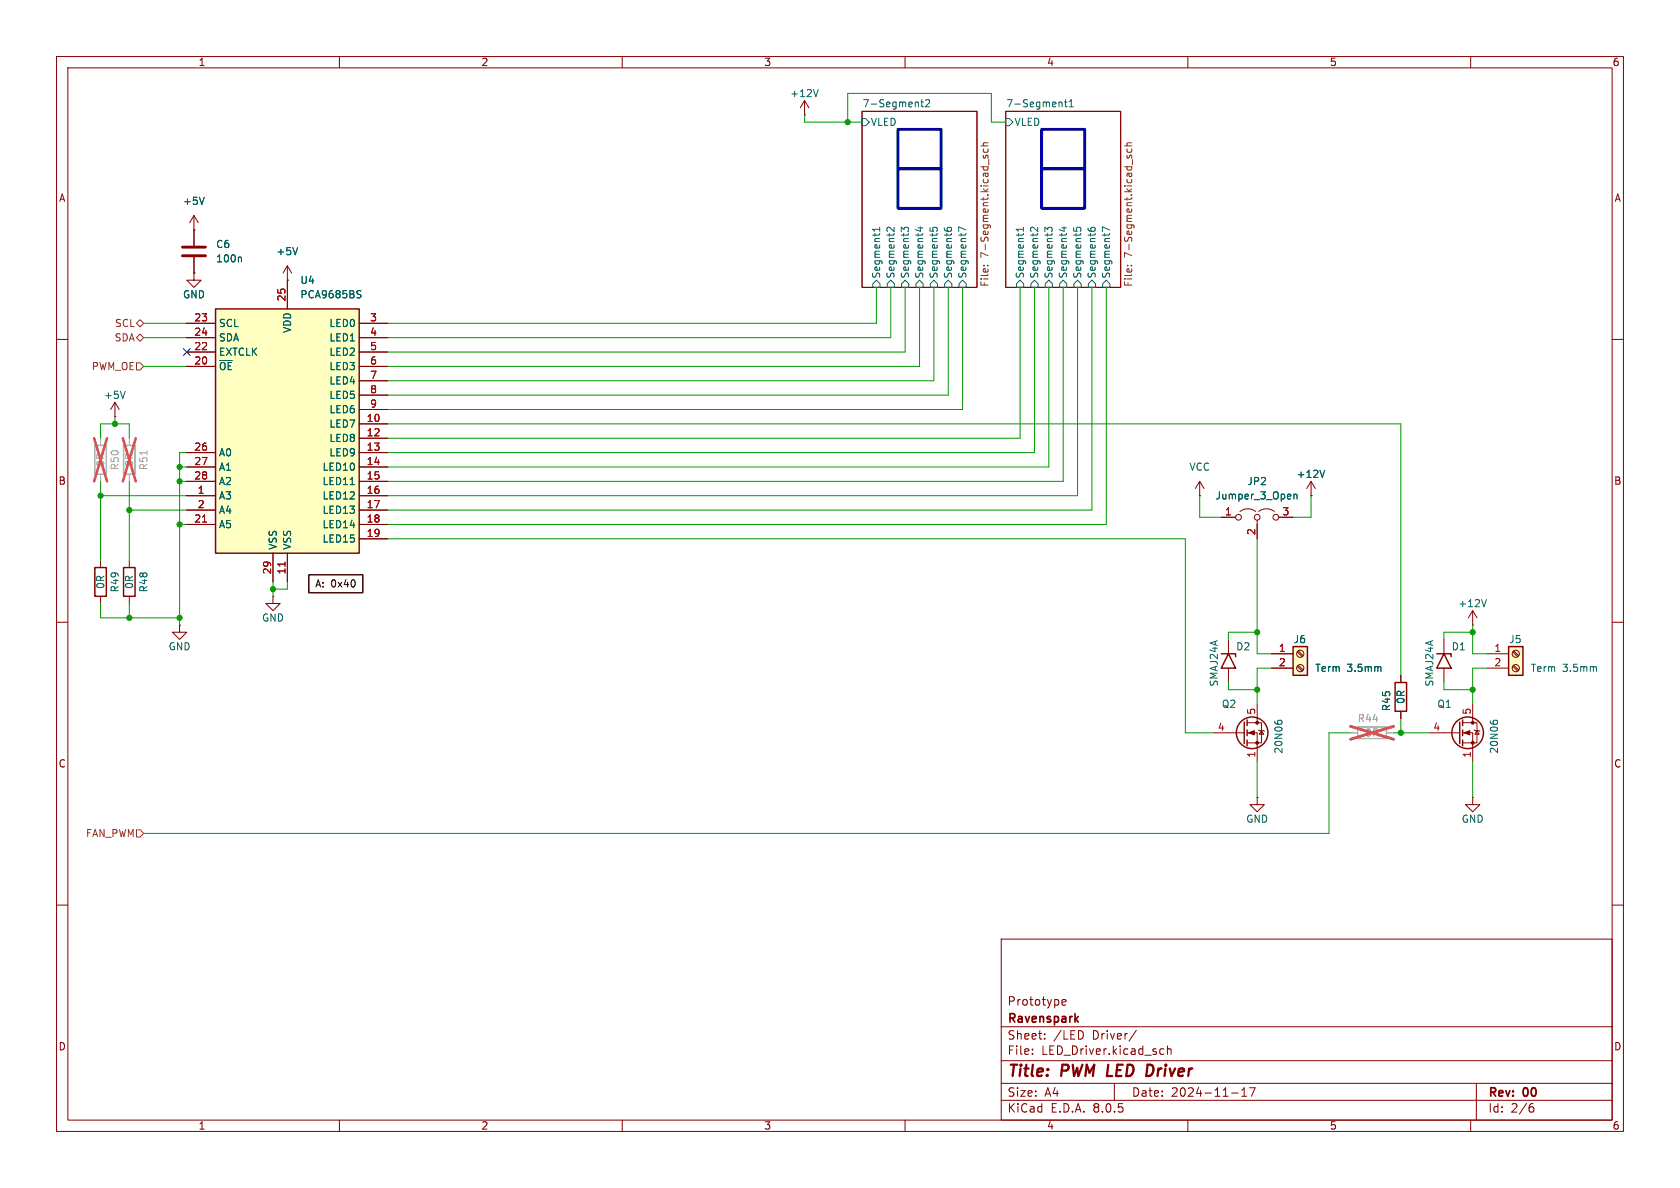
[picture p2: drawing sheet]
<svg xmlns="http://www.w3.org/2000/svg" width="297mm" height="210mm" viewBox="0 0 297 210" stroke-linecap="round" stroke-linejoin="round" font-family="sans-serif">
<g fill="none" stroke="#840000" stroke-width=".18">
<path d="M10 10h277v190h-277zM12 12h273v186h-273zM60 10v2M110 10v2M152.4 19.7h20.3v31.1h-20.3zM160 10v2M177.8 19.7h20.3v31.1h-20.3zM210 10v2M260 10v2M10 60h2M285 60h2M17.8 99.1v1.2"/>
<path d="M22.9 99.1v1.2M10 110h2M17.8 105.4v1.3M22.9 105.4v1.3M48.3 105.4v1.3h1.2l-1.2 1.3-1.3-1.3h1.3M48.3 105.4h.1M285 110h2M252.7 129.5h5.4M258.6 129.5h1.7v5.1M258.6 127.8h2.5v3.5h-2.5M260.3 124.5v3.3M260.6 129l.1 .2h.8l.1 .1"/>
<path d="M261.1 129.2l.4 .6h-.8zM10 160h2M285 160h2M177 166h108v32h-108zM187.7 177.2l.8-.1-.1-.3-.4-.1-.3 .2 .1 .7h.6M60 198v2M110 198v2M160 198v2M177 194.5h108M177 191.5h108M177 187.5h108M177 181.5h108"/>
<path d="M182.5 186.3v.1M182.5 185.5v.1M184.7 183.6v.1M184.7 182.8v.1M191.5 182.6v.7M197 191.5v3M200.9 182.1l-1.3 2M205.3 185.4l.4 .1M205.7 186.3l-.4 .1M206.4 185.5l.2-.1 .4 .1v.9M206.4 184.9v1.5M210 198v2"/>
<path d="M217.7 193.2h1.2M219.5 193.8h.9M219.5 192.7l.5-.4v1.5M220.9 192.3h1l-.7 1.5M260 198v2M261 191.5v6.5M270.6 195.7h.3l.3 .3-.1 .5-.5 .1M271 195.1l-.4 .1"/>
</g>
<path d="M202.9 188.2l.7 .1M203.6 189.9l-.5 .3" fill="none" stroke="#840000" stroke-width=".4"/>
<path d="M190.6 179.7l-.5 .6M190.2 180.1l.4 .6" fill="none" stroke="#840000" stroke-width=".3"/>
<g fill="none" stroke="#006464" stroke-width=".18">
<path d="M162.8 18h.5M163 17.6v1.1l.3 .2M163.6 17.7l.5-.1 .3 .4-.8 .9h.8M187.7 18.1l.1 .8M188.2 18h.5M188.4 17.6v1.1l.3 .2M189 18.9h.8M189 18l.4-.4v1.3M152.4 21h.6l.7 .6-.7 .6h-.6zM177.8 21h.6l.7 .6-.7 .6h-.6zM154.9 49.5l.7 .7v.6h-1.3v-.6zM155.5 40.5h-1.3l.4 .4"/>
<path d="M155.5 40.2v.7M157.5 49.5l.6 .7v.6h-1.3v-.6zM158.1 40.2v.8l-.9-.8-.4 .2 .1 .4M160 49.5l.7 .7v.6h-1.3v-.6zM160.6 40.8v-.4l-.2-.2h-.5l-.1 .4-.5-.4v.8M162.3 40.3h.8M162.6 49.5l.6 .7v.6h-1.3v-.6zM162.7 40.1v.8l-.9-.3M164.4 40.2v.6M165 40.8l-.1-.4 .2-.2 .5 .1v.5M165.1 49.5l.6 .7v.6h-1.2v-.6zM166.9 40.3l.1 .4 .3 .1"/>
<path d="M167.5 40.8l-.1-.4 .3-.2 .5 .1v.5M167.6 49.5l.7 .7v.6h-1.3v-.6zM169.5 50.2l.7-.7 .6 .7v.6h-1.3zM170.8 40.7l-1.3-.6v.9M180.3 49.5l.7 .7v.6h-1.3v-.6zM180.9 40.2v.7M180.9 40.5h-1.3l.4 .4M182.9 49.5l.6 .7v.6h-1.3v-.6zM183.5 40.2v.8l-.9-.8-.4 .2 .1 .4M185.4 49.5l.7 .7v.6h-1.3v-.6zM186 40.8v-.4l-.2-.2h-.5l-.1 .4-.5-.4v.8M187.7 40.3h.8"/>
<path d="M188 49.5l.6 .7v.6h-1.3v-.6zM188.1 40.1v.8l-.9-.3M189.8 40.2v.6M190.4 40.8l-.1-.4 .2-.2 .5 .1v.5M190.5 49.5l.6 .7v.6h-1.2v-.6zM192.3 40.3l.1 .4 .3 .1M192.4 50.2l.6-.7 .7 .7v.6h-1.3zM192.9 40.8l-.1-.4 .3-.2 .5 .1v.5M195.6 49.5l.6 .7v.6h-1.3v-.6zM196.2 40.7l-1.3-.6v.9M263.5 127.4v.3M264 127.8v-.4l.2-.1 .4 .1 .1 .4"/>
</g>
<path d="M173.4 25.8h1.3M173.9 27.5l-.1 .3 .2 .2 .2-.1 .1-.4h.3v.5M173.9 26.3l-.1 .4 .3 .2 .5-.1v-.5M174.7 25.2l-.8 .1-.1 .3 .2 .2M198.8 25.8h1.3M199.3 27.5l-.1 .3 .2 .2 .2-.1 .1-.4h.3v.5M199.3 26.3l-.1 .4 .3 .2 .5-.1v-.5M200.1 25.2l-.8 .1-.1 .3 .2 .2M173.9 47h.1M174.6 47h.1M199.3 47h.1M200 47h.1" fill="none" stroke="#725600" stroke-width=".18"/>
<g fill="none" stroke="#840000" stroke-width=".25">
<path d="M16.8 100.3h2v5.1h-2zM21.8 100.3h2.1v5.1h-2.1zM258.1 127.6v3.8M258.6 127.3v1M258.6 129v1M258.6 130.8v1"/>
<circle cx="259.5" cy="129.5" r="2.79"/>
</g>
<g fill="#840000" stroke="#840000" stroke-width=".18">
<path d="M258.8 129.5l1-.3v.7z"/>
<circle cx="260.3" cy="131.3" r=".25"/>
<circle cx="260.3" cy="127.8" r=".25"/>
</g>
<path d="M266.7 114.3h2.5v5.1h-2.5z" fill="#ffffc2"/>
<g fill="none" stroke="#840000" stroke-width=".25">
<path d="M215.9 115.6h2.5v.5M217.2 115.6l1.2 2.5h-2.5zM266.7 114.3h2.5v5.1h-2.5zM220 127.6v3.8M220.5 127.3v1M220.5 129v1M220.5 130.8v1M246.6 120.7h2.1v5h-2.1z"/>
<circle cx="221.4" cy="129.5" r="2.79"/>
</g>
<g fill="none" stroke="#840000" stroke-width=".18">
<path d="M142.2 17.8l-.7 1.3M142.2 17.8v2.5M142.2 17.8l.8 1.3M142.2 20.3h.1M31.7 110.5v1.3h1.3l-1.3 1.2-1.2-1.2h1.2M31.7 110.5h.1M217.2 113v2.6M217.2 118.1v2.6M247.6 119.4v1.3M260.3 110.5h.1M260.3 108l-.7 1.2M260.3 108v2.5"/>
<path d="M260.3 108l.8 1.2M262.9 115.6h3.8M262.9 118.1h3.8M267.4 117.8l.9 .8M267.4 115.2l.9 .9M267.6 117.6l.9 .8M267.6 115.1l.9 .8M214.6 129.5h5.4M220.5 129.5h1.7v5.1M220.5 127.8h2.5v3.5h-2.5M222.2 124.5v3.3M222.5 129l.1 .2h.8l.1 .1"/>
<path d="M223 129.2l.4 .6h-.8zM247.6 125.7v1.3M222.2 141v1.2h1.3l-1.3 1.3-1.2-1.3h1.2M222.2 141h.1M260.3 141v1.2h1.3l-1.3 1.3-1.2-1.3h1.2M260.3 141h.1"/>
<circle cx="268" cy="115.6" r=".63"/>
<circle cx="268" cy="118.1" r=".63"/>
</g>
<path d="M144.7 15.8l-.5 1.3M262.8 106l-.5 1.3M282.1 117.8l.1 .2v.7M225.4 127.4v.3M225.9 127.8v-.4l.2-.1 .4 .1 .1 .4" fill="none" stroke="#006464" stroke-width=".18"/>
<g fill="#840000" stroke="#840000" stroke-width=".18">
<path d="M220.7 129.5l1-.3v.7z"/>
<circle cx="222.2" cy="131.3" r=".25"/>
<circle cx="222.2" cy="127.8" r=".25"/>
</g>
<path d="M240 128.5h5.1v2.1h-5.1z" fill="none" stroke="#a1a1a1" stroke-width=".25"/>
<path d="M238.8 129.5h1.2M245.1 129.5h1.3" fill="none" stroke="#a1a1a1" stroke-width=".18"/>
<path d="M238.8 128.4l7.6 2.3M246.4 128.4l-7.6 2.3" fill="none" stroke="#e65255" stroke-width=".46"/>
<path d="M228.6 114.3h2.5v5.1h-2.5z" fill="#ffffc2"/>
<path d="M228.6 114.3h2.5v5.1h-2.5zM254 115.6h2.5v.5M255.3 115.6l1.2 2.5h-2.5z" fill="none" stroke="#840000" stroke-width=".25"/>
<g fill="none" stroke="#840000" stroke-width=".18">
<path d="M212.1 87.6h.1M212.1 85.1l-.8 1.3M212.1 85.1v2.5M212.1 85.1l.8 1.3M224.8 115.6h3.8M224.8 118.1h3.8M229.3 117.8l.9 .8M229.3 115.2l.9 .9M229.5 117.6l.9 .8M229.5 115.1l.9 .8M255.3 113v2.6M255.3 118.1v2.6"/>
<circle cx="229.9" cy="118.1" r=".63"/>
<circle cx="229.9" cy="115.6" r=".63"/>
</g>
<path d="M244 117.8l.1 .2v.7" fill="none" stroke="#006464" stroke-width=".18"/>
<path d="M38.1 54.6h25.4v43.2h-25.4z" fill="#ffffc2"/>
<path d="M38.1 54.6h25.4v43.2h-25.4z" fill="none" stroke="#840000" stroke-width=".25"/>
<g fill="none" stroke="#840000" stroke-width=".18">
<path d="M34.3 38.1l-.8 1.3M34.3 38.1v5.3M34.3 38.1l.8 1.3M33 57.2h5.1M33 59.7h5.1M34.3 40.6h.1M34.3 48.3v1.2h1.3l-1.3 1.3-1.3-1.3h1.3M34.3 48.3h.1M34.3 45.5v2.8M50.8 49.5h.1M50.8 47v7.6M50.8 47l-.8 1.3"/>
<path d="M50.8 47l.8 1.3M63.5 57.2h5.1M63.5 59.7h5.1M20.3 73.7h.1M20.3 71.1l-.7 1.3M20.3 71.1v2.6M20.3 71.1l.8 1.3M33 64.8h5.1M33 62.2h5.1M63.5 74.9h5.1M63.5 77.5h5.1M63.5 64.8h5.1"/>
<path d="M63.5 62.2h5.1M63.5 67.3h5.1M63.5 69.9h5.1M63.5 72.4h5.1M33 87.6h5.1M33 80h5.1M33 82.6h5.1M33 85.1h5.1M33 90.2h5.1M33 92.7h5.1M48.3 97.8v5.1M50.8 97.8v5.1"/>
<path d="M63.5 87.6h5.1M63.5 80h5.1M63.5 82.6h5.1M63.5 85.1h5.1M63.5 90.2h5.1M63.5 92.7h5.1M63.5 95.3h5.1M215.9 91.4h2.5M219.2 90.4a2.26 2.26 0 0 1 2.8 0M222.2 91.9v3.4M222.5 90.4a2.26 2.26 0 0 1 2.8 0M226.1 91.4h2.5"/>
<path d="M231.8 87.6h.1M231.8 85.1l-.8 1.3M231.8 85.1v2.5M231.8 85.1l.7 1.3M224.8 115.6h3.8M224.8 118.1h3.8M247.6 119.4v1.3M247.6 125.7v1.3"/>
<circle cx="218.9" cy="91.4" r=".51"/>
<circle cx="222.3" cy="91.4" r=".51"/>
<circle cx="225.6" cy="91.4" r=".51"/>
</g>
<path d="M35.8 92.3h.7M50.4 99.4v.7" fill="none" stroke="#a90000" stroke-width=".18"/>
<path d="M36.1 34.9l-.4 1.2M42.5 45.5l.2 .1v.7M52.6 43.8l-.4 1.2M63.3 52l.4 .1 .1 .3-.2 .2h-.3M63.3 51.4h.5M22.1 69.2l-.4 1.2M61.9 85.7h.7M228.8 87.4v.8M228.8 87.5l.1-.1h.3l.1 .8M234.2 83.1l-.4 1.3M244 117.8l.1 .2v.7" fill="none" stroke="#006464" stroke-width=".18"/>
<path d="M16.8 78.7h2v5.1h-2zM21.8 78.7h2.1v5.1h-2.1z" fill="none" stroke="#a1a1a1" stroke-width=".25"/>
<path d="M17.8 77.5v1.2M22.9 77.5v1.2M17.8 83.8v1.3M22.9 83.8v1.3M238.8 129.5h1.2M245.1 129.5h1.3" fill="none" stroke="#a1a1a1" stroke-width=".18"/>
<path d="M26 79.7v.7" fill="none" stroke="#989898" stroke-width=".18"/>
<path d="M16.6 77.5l2.3 7.6M18.9 77.5l-2.3 7.6M21.7 77.5l2.3 7.6M24 77.5l-2.3 7.6M238.8 128.4l7.6 2.3M246.4 128.4l-7.6 2.3" fill="none" stroke="#e65255" stroke-width=".46"/>
<path d="M32.3 45.2h4M32.3 43.7h4" fill="none" stroke="#840000" stroke-width=".51"/>
<path d="M24.1 57.2l.7-.7 .6 .7-.6 .6zM24.1 59.7l.7-.6 .6 .6-.6 .6zM24.1 64.1h.7l.6 .7-.6 .6h-.7zM24.1 146.7h.7l.6 .6-.6 .7h-.7z" fill="none" stroke="#725600" stroke-width=".18"/>
<path d="M54.6 101.6h9.5v3.2h-9.5z" fill="none" stroke="#000" stroke-width=".25"/>
<path d="M158.7 29.8h7.7v7h-7.7zM158.7 22.9h7.7v6.9h-7.7zM184.1 29.8h7.7v7h-7.7zM184.1 22.9h7.7v6.9h-7.7z" fill="none" stroke="#0000c2" stroke-width=".51"/>
<g fill="none" stroke="#009600" stroke-width=".18">
<path d="M142.2 20.3v1.3h10.2M149.9 21.6v-5.1h25.4v5.1h2.5M25.4 57.2h7.6M25.4 59.7h7.6M154.9 50.8v6.4h-86.3M157.5 50.8v8.9h-88.9M160 50.8v11.4h-91.4M162.6 50.8v14h-94M165.1 50.8v16.5h-96.5M167.6 50.8v19.1h-99M170.2 50.8v21.6h-101.6M180.3 50.8v26.7h-111.7"/>
<path d="M182.9 50.8v29.2h-114.3M185.4 50.8v31.8h-116.8M188 50.8v34.3h-119.4M190.5 50.8v36.8h-121.9M193 50.8v39.4h-124.4M195.6 50.8v41.9h-127M17.8 77.5v-2.6h5.1v2.6M20.3 73.7v1.2M25.4 64.8h7.6M68.6 74.9h179v44.5M17.8 85.1v14M17.8 87.6h15.2"/>
<path d="M22.9 90.2h10.1M22.9 85.1v14M31.7 92.7h1.3M31.7 82.6h1.3M31.7 85.1h1.3M33 80h-1.3v30.5M68.6 95.3h140.9v34.2h5.1M212.1 87.6v3.8h3.8M222.2 95.3v20.3h2.6M231.8 87.6v3.8h-3.2M17.8 106.7v2.5h13.9M22.9 106.7v2.5"/>
<path d="M48.3 102.9v2.5M50.8 102.9v1.2h-2.5M222.2 111.8h-5v1.2M224.8 118.1h-2.6v6.4M260.3 111.8h-5v1.2M260.3 110.5v5.1h2.6M262.9 118.1h-2.6v6.4M217.2 120.7v1.2h5M222.2 134.6v6.4M238.8 129.5h-3.9v17.8h-209.5M246.4 129.5h6.3M247.6 127v2.5"/>
<path d="M255.3 120.7v1.2h5M260.3 134.6v6.4"/>
</g>
<path d="M32.4 61.6l1.2 1.2M33.6 61.6l-1.2 1.2" fill="none" stroke="#000084" stroke-width=".18"/>
<g fill="#009600" stroke="#009600" stroke-width=".18">
<circle cx="149.9" cy="21.6" r=".46"/>
<circle cx="22.9" cy="90.2" r=".46"/>
<circle cx="31.7" cy="85.1" r=".46"/>
<circle cx="17.8" cy="87.6" r=".46"/>
<circle cx="22.9" cy="109.2" r=".46"/>
<circle cx="31.7" cy="109.2" r=".46"/>
<circle cx="48.3" cy="104.1" r=".46"/>
<circle cx="222.2" cy="121.9" r=".46"/>
<circle cx="222.2" cy="111.8" r=".46"/>
<circle cx="247.6" cy="129.5" r=".46"/>
<circle cx="31.7" cy="92.7" r=".46"/>
<circle cx="20.3" cy="74.9" r=".46"/>
<circle cx="31.7" cy="82.6" r=".46"/>
<circle cx="260.3" cy="111.8" r=".46"/>
<circle cx="260.3" cy="121.9" r=".46"/>
</g>
<g font-size="2.8" fill="#840000">
<text x="178" y="190.9">Title:</text>
<text x="187.7" y="190.9">PWM LED</text>
<text x="204.3" y="190.9">Driver</text>
</g>
<g font-size="2.1" fill="#840000">
<text x="178" y="178">Prototype</text>
<text x="178" y="184">Sheet:</text>
<text x="178" y="181.2">Ravenspark</text>
<text x="186.2" y="184">/LED</text>
<text x="193.2" y="184">Driver/</text>
<text x="178" y="186.7">File:</text>
<text x="184.1" y="186.7">LED_Driver.kicad_sch</text>
<text x="178" y="196.9">KiCad</text>
<text x="178" y="194.1">Size:</text>
<text x="184.7" y="194.1">A4</text>
<text x="185.7" y="196.9">E.D.A.</text>
<text x="193.3" y="196.9">8.0.5</text>
<text x="200" y="194.1">Date:</text>
<text x="207" y="194.1">2024-11-17</text>
<text x="263" y="194.3">Rev:</text>
<text x="263" y="196.9">Id:</text>
<text x="267.1" y="196.9">2/6</text>
<text x="269.4" y="194.3">00</text>
</g>
<g font-size="1.8" fill="#840000">
<text x="35" y="11.9">1</text>
<text x="85" y="11.9">2</text>
<text x="135" y="11.9">3</text>
<text x="185" y="11.9">4</text>
<text x="235" y="11.9">5</text>
<text x="285" y="11.9">6</text>
<text x="10.3" y="35.9">A</text>
<text x="285.3" y="35.9">A</text>
<text x="10.3" y="85.9">B</text>
<text x="285.3" y="85.9">B</text>
<text x="10.3" y="135.9">C</text>
<text x="285.3" y="135.9">C</text>
<text x="10.3" y="185.9">D</text>
<text x="285.3" y="185.9">D</text>
<text x="35" y="199.9">1</text>
<text x="85" y="199.9">2</text>
<text x="135" y="199.9">3</text>
<text x="185" y="199.9">4</text>
<text x="235" y="199.9">5</text>
<text x="285" y="199.9">6</text>
</g>
<g font-size="1.8" fill="#006464">
<text x="139.6" y="17.4">+12V</text>
<text x="152.4" y="19.1">7-Segment2</text>
<text x="153.9" y="22.5">VLED</text>
<text x="177.8" y="19.1">7-Segment1</text>
<text x="179.3" y="22.5">VLED</text>
<text x="32.3" y="36.4">+5V</text>
<text x="38.1" y="44">C6</text>
<text x="38.1" y="46.6">100n</text>
<text x="48.8" y="45.3">+5V</text>
<text x="32.3" y="52.9">GND</text>
<text x="53" y="50.4">U4</text>
<text x="53" y="52.9">PCA9685BS</text>
<text x="155.8" y="49.3" transform="rotate(-90 155.8 49.3)">Segment1</text>
<text x="158.3" y="49.3" transform="rotate(-90 158.3 49.3)">Segment2</text>
<text x="160.9" y="49.3" transform="rotate(-90 160.9 49.3)">Segment3</text>
<text x="163.4" y="49.3" transform="rotate(-90 163.4 49.3)">Segment4</text>
<text x="166" y="49.3" transform="rotate(-90 166 49.3)">Segment5</text>
<text x="168.5" y="49.3" transform="rotate(-90 168.5 49.3)">Segment6</text>
<text x="171" y="49.3" transform="rotate(-90 171 49.3)">Segment7</text>
<text x="181.2" y="49.3" transform="rotate(-90 181.2 49.3)">Segment1</text>
<text x="183.7" y="49.3" transform="rotate(-90 183.7 49.3)">Segment2</text>
<text x="186.3" y="49.3" transform="rotate(-90 186.3 49.3)">Segment3</text>
<text x="188.8" y="49.3" transform="rotate(-90 188.8 49.3)">Segment4</text>
<text x="191.4" y="49.3" transform="rotate(-90 191.4 49.3)">Segment5</text>
<text x="193.9" y="49.3" transform="rotate(-90 193.9 49.3)">Segment6</text>
<text x="196.4" y="49.3" transform="rotate(-90 196.4 49.3)">Segment7</text>
<text x="38.6" y="58">SCL</text>
<text x="51.7" y="58.9" transform="rotate(-90 51.7 58.9)">VDD</text>
<text x="58.1" y="58">LED0</text>
<text x="38.6" y="65.6">~{OE}</text>
<text x="38.6" y="63.1">EXTCLK</text>
<text x="38.6" y="60.6">SDA</text>
<text x="58.1" y="60.6">LED1</text>
<text x="58.1" y="63.1">LED2</text>
<text x="58.1" y="65.6">LED3</text>
<text x="18.3" y="70.7">+5V</text>
<text x="58.1" y="68.2">LED4</text>
<text x="58.1" y="70.7">LED5</text>
<text x="58.1" y="75.8">LED7</text>
<text x="58.1" y="73.3">LED6</text>
<text x="38.6" y="80.9">A0</text>
<text x="38.6" y="83.4">A1</text>
<text x="56.9" y="83.4">LED10</text>
<text x="58.1" y="78.3">LED8</text>
<text x="58.1" y="80.9">LED9</text>
<text x="210.2" y="83.4">VCC</text>
<text x="38.6" y="88.5">A3</text>
<text x="38.6" y="86">A2</text>
<text x="56.9" y="86">LED11</text>
<text x="56.9" y="88.5">LED12</text>
<text x="214.8" y="88.5">Jumper_3_Open</text>
<text x="220.4" y="86">JP2</text>
<text x="229.1" y="84.7">+12V</text>
<text x="38.6" y="91">A4</text>
<text x="38.6" y="93.6">A5</text>
<text x="56.9" y="91">LED13</text>
<text x="56.9" y="93.6">LED14</text>
<text x="49.1" y="97.3" transform="rotate(-90 49.1 97.3)">VSS</text>
<text x="51.7" y="97.3" transform="rotate(-90 51.7 97.3)">VSS</text>
<text x="56.9" y="96.1">LED15</text>
<text x="18.6" y="104.2" transform="rotate(-90 18.6 104.2)">0R</text>
<text x="21.2" y="104.8" transform="rotate(-90 21.2 104.8)">R49</text>
<text x="23.7" y="104.2" transform="rotate(-90 23.7 104.2)">0R</text>
<text x="26.3" y="104.8" transform="rotate(-90 26.3 104.8)">R48</text>
<text x="257.7" y="107.5">+12V</text>
<text x="46.2" y="110.1">GND</text>
<text x="228.6" y="113.9">J6</text>
<text x="266.7" y="113.9">J5</text>
<text x="29.7" y="115.2">GND</text>
<text x="218.4" y="115.2">D2</text>
<text x="232.4" y="119">Term</text>
<text x="238.1" y="119">3.5mm</text>
<text x="256.6" y="115.2">D1</text>
<text x="270.5" y="119">Term</text>
<text x="276.2" y="119">3.5mm</text>
<text x="215.5" y="121.5" transform="rotate(-90 215.5 121.5)">SMAJ24A</text>
<text x="215.9" y="125.3">Q2</text>
<text x="246" y="125.8" transform="rotate(-90 246 125.8)">R45</text>
<text x="248.5" y="124.5" transform="rotate(-90 248.5 124.5)">0R</text>
<text x="253.6" y="121.5" transform="rotate(-90 253.6 121.5)">SMAJ24A</text>
<text x="254" y="125.3">Q1</text>
<text x="226.9" y="133.3" transform="rotate(-90 226.9 133.3)">20N06</text>
<text x="265" y="133.3" transform="rotate(-90 265 133.3)">20N06</text>
<text x="220.2" y="145.6">GND</text>
<text x="258.3" y="145.6">GND</text>
</g>
<g font-size="1.8" fill="#725600">
<text x="175.1" y="45.6" transform="rotate(-90 175.1 45.6)">7-Segment.kicad_sch</text>
<text x="200.5" y="45.6" transform="rotate(-90 200.5 45.6)">7-Segment.kicad_sch</text>
<text x="175.1" y="50.8" transform="rotate(-90 175.1 50.8)">File:</text>
<text x="200.5" y="50.8" transform="rotate(-90 200.5 50.8)">File:</text>
<text x="20.2" y="58">SCL</text>
<text x="16.1" y="65.6">PWM_OE</text>
<text x="20.2" y="60.6">SDA</text>
<text x="15.1" y="148.2">FAN_PWM</text>
</g>
<g font-size="1.8" fill="#a90000">
<text x="50.5" y="53.4" transform="rotate(-90 50.5 53.4)">25</text>
<text x="34.2" y="56.9">23</text>
<text x="34.2" y="59.4">24</text>
<text x="65.3" y="56.9">3</text>
<text x="65.3" y="59.4">4</text>
<text x="34.2" y="64.5">20</text>
<text x="34.2" y="62">22</text>
<text x="65.3" y="62">5</text>
<text x="65.3" y="64.5">6</text>
<text x="65.3" y="67.1">7</text>
<text x="65.3" y="69.6">8</text>
<text x="64.7" y="74.7">10</text>
<text x="64.7" y="77.2">12</text>
<text x="65.3" y="72.1">9</text>
<text x="34.2" y="79.8">26</text>
<text x="34.2" y="82.3">27</text>
<text x="64.7" y="79.8">13</text>
<text x="64.7" y="82.3">14</text>
<text x="34.2" y="84.8">28</text>
<text x="34.9" y="87.4">1</text>
<text x="34.9" y="89.9">2</text>
<text x="64.7" y="84.8">15</text>
<text x="64.7" y="87.4">16</text>
<text x="64.7" y="89.9">17</text>
<text x="34.2" y="92.5">21</text>
<text x="64.7" y="92.5">18</text>
<text x="64.7" y="95">19</text>
<text x="216.5" y="91.2">1</text>
<text x="222" y="94.7" transform="rotate(-90 222 94.7)">2</text>
<text x="226.6" y="91.2">3</text>
<text x="48" y="101.6" transform="rotate(-90 48 101.6)">29</text>
<text x="50.5" y="101.6" transform="rotate(-90 50.5 101.6)">11</text>
<text x="226" y="115.3">1</text>
<text x="226" y="117.9">2</text>
<text x="264.1" y="115.3">1</text>
<text x="264.1" y="117.9">2</text>
<text x="215.2" y="129.3">4</text>
<text x="222" y="126.4" transform="rotate(-90 222 126.4)">5</text>
<text x="253.3" y="129.3">4</text>
<text x="260.1" y="126.4" transform="rotate(-90 260.1 126.4)">5</text>
<text x="222" y="134.1" transform="rotate(-90 222 134.1)">1</text>
<text x="260.1" y="134.1" transform="rotate(-90 260.1 134.1)">1</text>
</g>
<g font-size="1.8" fill="#989898">
<text x="18.6" y="82.6" transform="rotate(-90 18.6 82.6)">0R</text>
<text x="21.2" y="83.2" transform="rotate(-90 21.2 83.2)">R50</text>
<text x="23.7" y="82.6" transform="rotate(-90 23.7 82.6)">0R</text>
<text x="26.3" y="83.2" transform="rotate(-90 26.3 83.2)">R51</text>
<text x="239.9" y="127.9">R44</text>
<text x="241.2" y="130.4">0R</text>
</g>
<text font-size="1.8" x="55.6" y="104.1">A: 0x40</text>
</svg>
